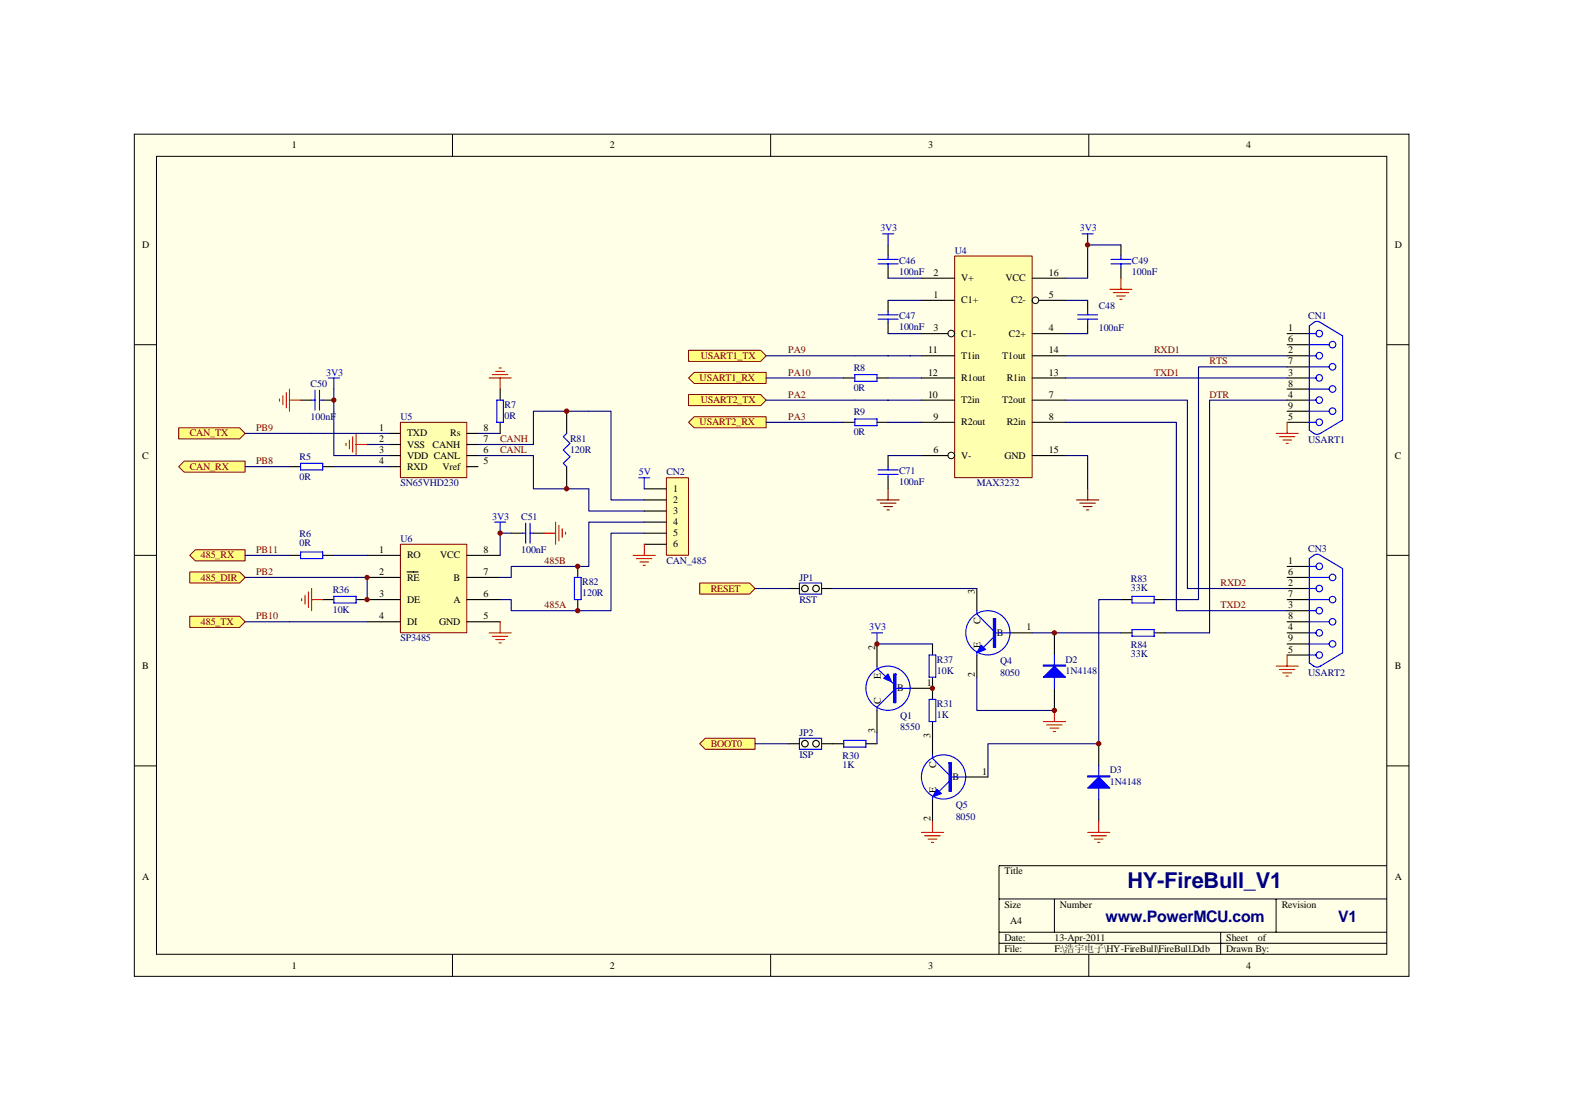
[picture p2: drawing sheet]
<svg xmlns="http://www.w3.org/2000/svg" width="297mm" height="210mm" viewBox="0 0 297 210" stroke-linecap="round" stroke-linejoin="round" font-family="sans-serif">
<path d="M25.4 25.4h241v159.1h-241z" fill="#ffffe8"/>
<g fill="none" stroke="#000" stroke-width=".19">
<path d="M25.4 25.4h241v159.1h-241zM29.6 29.5h232.6v150.9h-232.6zM85.6 25.4v4.1M145.7 25.4v4.1M205.9 25.4v4.1M25.4 65.2h4.2M262.2 65.2h4.2M25.4 105h4.2M262.2 105h4.2M25.4 144.8h4.2M262.2 144.8h4.2M188.9 169.9h73.3"/>
<path d="M188.9 176.2h73.3M188.9 178.3h73.3M199.4 169.9v6.3M230.8 176.2v4.2M241.3 169.9v6.3M262.2 163.6h-73.3v16.8M85.6 180.4v4.2M145.7 180.4v4.2M205.9 180.4v4.2"/>
</g>
<path d="M243.4 107.1h4.2M243.4 109.1h4.2M243.4 111.2h4.2M243.4 113.3h4.2M243.4 115.4h4.2M243.4 117.5h4.2M243.4 119.6h4.2M243.4 121.7h4.2M243.4 123.8h4.2" fill="none" stroke="#000" stroke-width=".21"/>
<g fill="none" stroke="#00f" stroke-width=".21">
<path d="M247.6 119.6h1.2M247.6 117.5h3.7M247.6 115.4h1.2M247.6 113.3h3.7M247.6 111.2h1.2M247.6 109.1h3.7M247.6 107.1h1.2M248.4 104.9l.6-.1 .6 .1M248.4 105l-.8 .6v19.7a2.26 2.26 0 0 0 1.4 .8l.6-.2M249.7 105l4.1 2.5v15.9l-4.1 2.5M247.6 123.8h1.2M247.6 121.7h3.7"/>
<circle cx="249.4" cy="107" r=".62"/>
<circle cx="249.4" cy="115.4" r=".62"/>
<circle cx="249.4" cy="111.2" r=".62"/>
<circle cx="249.4" cy="119.6" r=".62"/>
<circle cx="252" cy="109.1" r=".62"/>
<circle cx="252" cy="113.3" r=".62"/>
<circle cx="252" cy="117.5" r=".62"/>
<circle cx="249.4" cy="123.8" r=".62"/>
<circle cx="252" cy="121.7" r=".62"/>
</g>
<path d="M241.3 125.9h4.2M241.9 126.5h2.9M242.5 127.2h1.7M243.2 127.8h.4M243.4 123.8v2.1" fill="none" stroke="#f00" stroke-width=".21"/>
<g fill="#ffff80" stroke="#800000" stroke-width=".19">
<path d="M130.2 66.2h13.6l1.1 1-1.1 1.1h-13.6z" fill-rule="evenodd"/>
<path d="M130.2 71.4l1.1-1h13.6v2.1h-13.6z" fill-rule="evenodd"/>
</g>
<path d="M243.4 63.1h4.2M243.4 65.2h4.2M243.4 67.2h4.2M243.4 69.3h4.2M243.4 71.4h4.2M243.4 73.5h4.2M243.4 75.6h4.2M243.4 77.7h4.2M243.4 79.8h4.2" fill="none" stroke="#000" stroke-width=".21"/>
<g fill="none" stroke="#00f" stroke-width=".21">
<path d="M247.6 79.8h1.2M247.6 77.7h3.7M247.6 75.6h1.2M247.6 73.5h3.7M247.6 71.4h1.2M247.6 69.3h3.7M247.6 67.2h1.2M247.6 65.2h3.7M247.6 63.1h1.2M248.4 60.9l.6-.2 .6 .2M248.4 61l-.8 .6v19.7a2.2 2.2 0 0 0 1.4 .8l.6-.2M249.7 61l4.1 2.5v15.9l-4.1 2.5"/>
<circle cx="249.4" cy="71.4" r=".62"/>
<circle cx="249.4" cy="75.6" r=".62"/>
<circle cx="249.4" cy="67.2" r=".62"/>
<circle cx="249.4" cy="79.8" r=".62"/>
<circle cx="249.4" cy="63" r=".62"/>
<circle cx="252" cy="69.3" r=".62"/>
<circle cx="252" cy="73.5" r=".62"/>
<circle cx="252" cy="77.7" r=".62"/>
<circle cx="252" cy="65.1" r=".62"/>
</g>
<path d="M243.4 79.8v2.1M241.3 81.9h4.2M241.9 82.5h2.9M242.5 83.2h1.7M243.2 83.8h.4" fill="none" stroke="#f00" stroke-width=".21"/>
<g fill="#ffff80" stroke="#800000" stroke-width=".19">
<path d="M130.2 74.6h13.6l1.1 1-1.1 1.1h-13.6z" fill-rule="evenodd"/>
<path d="M130.2 79.8l1.1-1h13.6v2.1h-13.6z" fill-rule="evenodd"/>
</g>
<path d="M203.6 94.5h4.1M204.2 95.1h2.9M204.8 95.7h1.7M205.4 96.4h.5M205.7 92.4v2.1" fill="none" stroke="#800000" stroke-width=".21"/>
<path d="M180.5 48.4h14.7v41.9h-14.7z" fill="#ffffb0"/>
<path d="M180.5 48.4h14.7v41.9h-14.7z" fill="none" stroke="#800000" stroke-width=".19"/>
<g fill="none" stroke="#000" stroke-width=".21">
<path d="M167.9 46.3v2.1M167.9 50.5v2.1M167.9 56.8v2.1M174.2 56.8h6.3M174.2 52.6h6.3M195.2 52.6h6.3M196.4 56.8h5.1M205.7 56.8v2.1M211.9 46.3v2.1M211.9 50.5v2.1M159.5 79.8h2.1M159.5 71.4h2.1"/>
<path d="M165.8 79.8h2.1M165.8 71.4h2.1M167.9 61v2.1M174.2 79.8h6.3M174.2 67.2h6.3M174.2 71.4h6.3M174.2 75.6h6.3M174.2 63.1h5M195.2 79.8h6.3M195.2 67.2h6.3M195.2 71.4h6.3M195.2 75.6h6.3"/>
<path d="M195.2 63.1h6.3M205.7 61v2.1M167.9 86.1v2.1M167.9 90.3v2.1M174.2 86.1h5M195.2 86.1h6.3"/>
</g>
<g fill="none" stroke="#000" stroke-width=".19">
<circle cx="195.8" cy="56.8" r=".62"/>
<circle cx="179.9" cy="63" r=".62"/>
<circle cx="179.9" cy="86.1" r=".62"/>
</g>
<g fill="none" stroke="#00f" stroke-width=".21">
<path d="M166 59.5h3.8M166 49.9h3.8M166 49h3.8M166.9 44.2h2.1M167.9 44.2v2.1M167.9 48.4v.6M167.9 49.9v.6M167.9 58.9v.6M203.8 59.5h3.7M204.6 44.2h2.1M205.7 44.2v2.1M205.7 58.9v.6"/>
<path d="M210.1 49.9h3.7M210.1 49h3.7M211.9 48.4v.6M211.9 49.9v.6M161.6 70.8h4.2v1.3h-4.2zM161.6 79.2h4.2v1.3h-4.2zM166 60.3h3.8M167.9 60.3v.7M203.8 60.3h3.7M205.7 60.3v.7M166 88.8h3.8M166 89.7h3.8"/>
<path d="M167.9 88.2v.6M167.9 89.7v.6"/>
</g>
<path d="M165.8 94.5h4.2M166.5 95.1h2.9M167.1 95.7h1.7M167.7 96.4h.4M167.9 92.4v2.1" fill="none" stroke="#800000" stroke-width=".21"/>
<g fill="none" stroke="#000080" stroke-width=".21">
<path d="M167.9 52.6h6.3M167.9 56.8h6.3M201.5 56.8h4.2M211.9 46.3h-6.2v6.3h-4.2M144.9 67.2h29.3M144.9 71.4h14.6M144.9 75.6h29.3M144.9 79.8h14.6M167.9 63.1h6.3M167.9 71.4h6.3M167.9 79.8h6.3M201.5 75.6h23v35.6h18.9"/>
<path d="M201.5 79.8h20.9v35.6h21M201.5 67.2h41.9M201.5 63.1h4.2M201.5 71.4h41.9M167.9 86.1h6.3M201.5 86.1h4.2v6.3"/>
</g>
<path d="M209.8 54.7h4.2M210.5 55.3h2.9M211.1 55.9h1.7M211.7 56.6h.4M211.9 52.6v2.1" fill="none" stroke="#f00" stroke-width=".21"/>
<g fill="#ffffe8" stroke="#000" stroke-width=".21">
<circle cx="152.2" cy="111.2" r=".62"/>
<circle cx="154.3" cy="111.2" r=".62"/>
</g>
<path d="M151.1 110.2h4.2v2.1h-4.2z" fill="none" stroke="#00f" stroke-width=".21"/>
<path d="M149.1 111.2h2M155.3 111.2h2.1" fill="none" stroke="#000" stroke-width=".21"/>
<path d="M132.3 110.2h9.4l1.1 1-1.1 1.1h-9.4z" fill-rule="evenodd" fill="#ffff80" stroke="#800000" stroke-width=".19"/>
<g fill="none" stroke="#000" stroke-width=".21">
<path d="M184.7 111.2v4.2M191 119.6h4.2M199.4 119.6v4.2M211.9 119.6h2.1M211.9 113.3h2.1M218.2 119.6h2.1M218.2 113.3h2.1M176.3 121.7v2.1M176.3 128v4.2M176.3 136.4v6.3M184.7 123.8v4.2M199.4 130.1v4.2"/>
<path d="M157.4 140.6h2.1M163.7 140.6h2.1M176.3 151v4.2M182.6 146.9h4.2"/>
</g>
<g fill="none" stroke="#00f" stroke-width=".21">
<path d="M164.8 119.6h2.1M165.8 119.6v2.1M184.7 115.4v.7l3.1 3.1M187.8 119.6h3.2M214 112.7h4.2v1.3h-4.2zM214 119h4.2v1.2h-4.2zM159.5 139.9h4.2v1.3h-4.2zM175.7 132.2h1.2v4.2h-1.2zM175.7 123.8h1.2v4.2h-1.2zM184.7 123.4v.4M187.8 120.5l-1.9 1.8M199.4 123.8v6.3"/>
<path d="M176.3 142.7v.6l3.1 3.1M176.3 150.6v.4M179.4 147.7l-1.8 1.9M179.4 146.9h3.2"/>
<circle cx="186.8" cy="119.6" r="4.2"/>
<circle cx="178.4" cy="146.8" r="4.2"/>
</g>
<g fill="#00f" stroke="#00f" stroke-width=".21">
<path d="M185.5 121.9l.9 .9-1.7 .6z"/>
<path d="M197.3 128l2.1-2.1 2.1 2.1z"/>
<path d="M177.1 149.2l.9 .8-1.7 .6z"/>
<path d="M187.8 116.9h.5v5.4h-.5z" fill-rule="evenodd"/>
<path d="M197.3 125.7h4.2v.2h-4.2z" fill-rule="evenodd"/>
<path d="M179.4 144.1h.5v5.5h-.5z" fill-rule="evenodd"/>
</g>
<path d="M167.9 111.2h16.8M195.2 119.6h16.7M165.8 121.7h10.5M184.7 128v6.3h14.7" fill="none" stroke="#000080" stroke-width=".21"/>
<path d="M197.3 136.4h4.2M197.9 137h2.9M198.5 137.6h1.7M199.2 138.3h.4M199.4 134.3v2.1M174.2 157.3h4.2M174.8 158h3M175.5 158.6h1.6M176.1 159.2h.4M176.3 155.2v2.1" fill="none" stroke="#f00" stroke-width=".21"/>
<path d="M132.3 140.6l1-1.1h9.5v2.1h-9.5z" fill-rule="evenodd" fill="#ffff80" stroke="#800000" stroke-width=".19"/>
<path d="M165.8 138.5v2.1" fill="none" stroke="#000080" stroke-width=".21"/>
<g fill="#ffffe8" stroke="#000" stroke-width=".21">
<circle cx="152.2" cy="140.6" r=".62"/>
<circle cx="154.3" cy="140.6" r=".62"/>
</g>
<path d="M151.1 139.5h4.2v2.1h-4.2zM207.7 144.8v6.2" fill="none" stroke="#00f" stroke-width=".21"/>
<path d="M149.1 140.6h2M155.3 140.6h2.1M207.7 140.6v4.2M207.7 151v4.2" fill="none" stroke="#000" stroke-width=".21"/>
<path d="M142.8 111.2h6.3M157.4 111.2h10.5M211.9 113.3h-4.2v27.3h-20.9v6.3M142.8 140.6h6.3" fill="none" stroke="#000080" stroke-width=".21"/>
<g fill="#00f" stroke="#00f" stroke-width=".21">
<path d="M205.7 148.9l2-2 2.1 2z"/>
<path d="M205.7 146.6h4.1v.3h-4.1z" fill-rule="evenodd"/>
</g>
<path d="M205.7 157.3h4.1M206.3 158h2.9M206.9 158.6h1.7M207.5 159.2h.5M207.7 155.2v2.1" fill="none" stroke="#f00" stroke-width=".21"/>
<circle cx="205.6" cy="46.3" r=".41" fill="#800000" stroke="#800000" stroke-width=".19"/>
<path d="M75.7 79.8h12.6v10.5h-12.6z" fill="#ffffb0"/>
<path d="M75.7 79.8h12.6v10.5h-12.6z" fill="none" stroke="#800000" stroke-width=".19"/>
<path d="M73.6 81.9h2.1M73.6 84h2.1M73.6 86.1h2.1M73.6 88.2h2.1M88.3 81.9h2.1M88.3 84h2.1M88.3 86.1h2.1M88.3 88.2h2.1" fill="none" stroke="#000" stroke-width=".21"/>
<path d="M92.5 71.4h4.2M93.1 70.8h2.9M93.7 70.2h1.7M94.4 69.6h.4M94.6 71.4v2.1M65.4 83.8v.4M66.1 83.2v1.6M66.7 82.5v3M67.3 81.9v4.2M67.3 84h2.1" fill="none" stroke="#f00" stroke-width=".21"/>
<path d="M63.1 77.7v8.4h10.5M54.7 81.9h18.9M69.4 84h4.2" fill="none" stroke="#000080" stroke-width=".21"/>
<path d="M62.1 71.4h2.1M63.1 71.4v2.1" fill="none" stroke="#00f" stroke-width=".21"/>
<g fill="#ffff80" stroke="#800000" stroke-width=".19">
<path d="M33.8 80.9h11.5l1.1 1-1.1 1.1h-11.5z" fill-rule="evenodd"/>
<path d="M33.8 88.2l1-1.1h11.6v2.1h-11.6z" fill-rule="evenodd"/>
</g>
<path d="M56.8 75.6h2.1M61 75.6h2.1M94.6 73.5v2.1M94.6 79.8v2.1M107.1 77.7v4.2M54.7 88.2h2.1M61 88.2h2.1M107.1 88.2v4.2" fill="none" stroke="#000" stroke-width=".21"/>
<path d="M58.9 75.6h.7M59.6 73.7v3.8M60.4 75.6h.6M60.4 73.7v3.8M93.9 75.6h1.3v4.2h-1.3zM56.8 87.6h4.2v1.2h-4.2zM107.1 81.9l-.6 .6 1.3 1.3-1.3 1.2 1.3 1.3-1.3 1.3 .6 .6" fill="none" stroke="#00f" stroke-width=".21"/>
<path d="M63.1 73.5v4.2M46.4 81.9h8.3M46.4 88.2h8.3M63.1 88.2h10.5M90.4 81.9h4.2" fill="none" stroke="#000080" stroke-width=".21"/>
<path d="M52.8 75.4v.4M53.5 74.8v1.7M54.1 74.2v2.9M54.7 73.5v4.2M54.7 75.6h2.1" fill="none" stroke="#f00" stroke-width=".21"/>
<path d="M126 90.3h4.2v14.6h-4.2z" fill="#ffffb0"/>
<path d="M126 90.3h4.2v14.6h-4.2z" fill="none" stroke="#800000" stroke-width=".19"/>
<path d="M121.8 92.4h4.2M121.8 94.5h4.2M121.8 96.6h4.2M121.8 98.7h4.2M121.8 100.8h4.2M121.8 102.9h4.2" fill="none" stroke="#000" stroke-width=".21"/>
<path d="M120.8 90.3h2.1M121.8 90.3v2.1" fill="none" stroke="#00f" stroke-width=".21"/>
<path d="M119.7 105h4.2M120.4 105.6h2.9M121 106.2h1.7M121.6 106.8h.4M121.8 102.9v2.1" fill="none" stroke="#f00" stroke-width=".21"/>
<path d="M111.3 77.7h-10.4v6.3h-10.5M90.4 86.1h10.5v6.3h10.4" fill="none" stroke="#000080" stroke-width=".21"/>
<path d="M75.7 102.9h12.6v16.7h-12.6z" fill="#ffffb0"/>
<path d="M75.7 102.9h12.6v16.7h-12.6z" fill="none" stroke="#800000" stroke-width=".19"/>
<path d="M69.4 105h6.3M69.4 113.3h6.3M69.4 117.5h6.3M69.4 109.1h6.3M77 108.1h2.1M88.3 105h6.3M88.3 113.3h6.3M88.3 117.5h6.3M88.3 109.1h6.3" fill="none" stroke="#000" stroke-width=".21"/>
<path d="M93.5 98.7h2.1M94.6 98.7v2.1" fill="none" stroke="#00f" stroke-width=".21"/>
<path d="M92.5 119.6h4.2M94.6 117.5v2.1M93.1 120.2h2.9M93.7 120.9h1.7M94.4 121.5h.4" fill="none" stroke="#f00" stroke-width=".21"/>
<path d="M54.7 117.5h14.7" fill="none" stroke="#000080" stroke-width=".21"/>
<g fill="#ffff80" stroke="#800000" stroke-width=".19">
<path d="M35.9 105l1-1.1h9.5v2.1h-9.5z" fill-rule="evenodd"/>
<path d="M35.9 116.5h9.4l1.1 1-1.1 1.1h-9.4z" fill-rule="evenodd"/>
</g>
<path d="M54.7 109.1h14.7v4.2" fill="none" stroke="#000080" stroke-width=".21"/>
<path d="M61 113.3h2.1M67.3 113.3h2.1" fill="none" stroke="#000" stroke-width=".21"/>
<path d="M63.1 112.7h4.2v1.3h-4.2z" fill="none" stroke="#00f" stroke-width=".21"/>
<path d="M57 113.1v.4M57.7 112.5v1.7M58.3 111.9v2.9M58.9 111.2v4.2M58.9 113.3h2.1" fill="none" stroke="#f00" stroke-width=".21"/>
<path d="M35.9 108.1h9.4l1.1 1-1.1 1.1h-9.4z" fill-rule="evenodd" fill="#ffff80" stroke="#800000" stroke-width=".19"/>
<path d="M111.3 77.7h4.2v16.8h6.3M243.4 69.3h-16.8v44h-6.3M243.4 75.6h-14.7v44h-8.4M111.3 92.4v4.2h10.5M121.8 98.7h-10.5v8.4h-14.6v2h-2.1M46.4 105h8.3M46.4 109.1h8.3M46.4 117.5h8.3M63.1 105h6.3M96.7 100.8h-2.1v4.2M121.8 100.8h-6.3v14.6h-18.8v-2.1h-2.1" fill="none" stroke="#000080" stroke-width=".21"/>
<path d="M54.7 105h2.1M61 105h2.1M96.7 100.8h2.1M100.9 100.8h2.1M109.2 107.1v2M109.2 113.3v2.1M165.8 121.7v4.2M165.8 134.3v4.2M172.1 130.1h4.2" fill="none" stroke="#000" stroke-width=".21"/>
<g fill="none" stroke="#00f" stroke-width=".21">
<path d="M99.4 98.9v3.8M100.2 98.9v3.8M56.8 104.3h4.2v1.3h-4.2zM98.8 100.8h.6M100.2 100.8h.7M108.6 109.1h1.3v4.2h-1.3zM165.8 125.9v.4l3.2 3M169 130.5l-3.2 3.1v.7M169.4 130.1h2.9"/>
<circle cx="167.9" cy="130.1" r="4.2"/>
</g>
<path d="M105 98.7v4.2M105.7 99.3v2.9M106.3 99.9v1.7M103 100.8h2M106.9 100.6v.4" fill="none" stroke="#f00" stroke-width=".21"/>
<g fill="#800000" stroke="#800000" stroke-width=".19">
<circle cx="107.1" cy="92.4" r=".41"/>
<circle cx="107.1" cy="77.7" r=".42"/>
<circle cx="63.1" cy="75.6" r=".41"/>
<circle cx="69.4" cy="109.1" r=".4"/>
<circle cx="94.6" cy="100.8" r=".41"/>
<circle cx="109.2" cy="115.4" r=".41"/>
<circle cx="109.2" cy="107" r=".41"/>
<circle cx="69.4" cy="113.3" r=".4"/>
<circle cx="199.4" cy="134.3" r=".42"/>
<circle cx="199.4" cy="119.6" r=".41"/>
<circle cx="207.7" cy="140.6" r=".42"/>
<circle cx="165.8" cy="121.7" r=".4"/>
<circle cx="176.3" cy="130.1" r=".41"/>
</g>
<g fill="#00f" stroke="#00f" stroke-width=".21">
<path d="M167.9 127.4l.6 1.4-1.4-.6z"/>
<path d="M169 127.4v5.4h.4v-5.4z" fill-rule="evenodd"/>
</g>
<text font-size="4.1" fill="#000080" x="213.2" y="167.8">HY-FireBull_V1</text>
<g font-size="3" fill="#000080">
<text x="209" y="174.3">www.PowerMCU.com</text>
<text x="253" y="174.3">V1</text>
</g>
<g font-size="1.9">
<text x="55.2" y="28">1</text>
<text x="115.3" y="28">2</text>
<text x="175.5" y="28">3</text>
<text x="235.6" y="28">4</text>
<text x="26.9" y="46.9">D</text>
<text x="263.7" y="46.9">D</text>
<text x="176.5" y="52.1">2</text>
<text x="181.8" y="53.2">V+</text>
<text x="190.1" y="53.2">VCC</text>
<text x="198.3" y="52.1">16</text>
<text x="176.5" y="56.3">1</text>
<text x="181.8" y="57.4">C1+</text>
<text x="191.2" y="57.4">C2-</text>
<text x="198.3" y="56.3">5</text>
<text x="176.5" y="62.6">3</text>
<text x="181.8" y="63.6">C1-</text>
<text x="190.8" y="63.6">C2+</text>
<text x="198.3" y="62.6">4</text>
<text x="243.6" y="62.6">1</text>
<text x="243.6" y="64.7">6</text>
<text x="175.5" y="66.8">11</text>
<text x="175.5" y="71">12</text>
<text x="181.8" y="67.8">T1in</text>
<text x="189.5" y="67.8">T1out</text>
<text x="198.3" y="66.8">14</text>
<text x="198.3" y="71">13</text>
<text x="243.6" y="66.8">2</text>
<text x="243.6" y="68.9">7</text>
<text x="243.6" y="71">3</text>
<text x="175.5" y="75.2">10</text>
<text x="181.8" y="72">R1out</text>
<text x="181.8" y="76.2">T2in</text>
<text x="189.5" y="76.2">T2out</text>
<text x="190.3" y="72">R1in</text>
<text x="198.3" y="75.2">7</text>
<text x="243.6" y="73.1">8</text>
<text x="243.6" y="75.2">4</text>
<text x="243.6" y="77.3">9</text>
<text x="71.7" y="81.4">1</text>
<text x="71.7" y="83.5">2</text>
<text x="77" y="82.5">TXD</text>
<text x="85.1" y="82.5">Rs</text>
<text x="91.4" y="81.4">8</text>
<text x="91.4" y="83.5">7</text>
<text x="176.5" y="79.4">9</text>
<text x="181.8" y="80.4">R2out</text>
<text x="190.3" y="80.4">R2in</text>
<text x="198.3" y="79.4">8</text>
<text x="243.6" y="79.4">5</text>
<text x="26.9" y="86.7">C</text>
<text x="71.7" y="85.6">3</text>
<text x="71.7" y="87.7">4</text>
<text x="77" y="84.6">VSS</text>
<text x="77" y="86.7">VDD CANL</text>
<text x="77" y="88.8">RXD</text>
<text x="81.8" y="84.6">CANH</text>
<text x="83.7" y="88.8">Vref</text>
<text x="91.4" y="85.6">6</text>
<text x="91.4" y="87.7">5</text>
<text x="176.5" y="85.6">6</text>
<text x="181.8" y="86.7">V-</text>
<text x="189.9" y="86.7">GND</text>
<text x="198.3" y="85.6">15</text>
<text x="263.7" y="86.7">C</text>
<text x="127.3" y="93">1</text>
<text x="127.3" y="95.1">2</text>
<text x="127.3" y="97.2">3</text>
<text x="127.3" y="99.3">4</text>
<text x="127.3" y="101.3">5</text>
<text x="71.7" y="104.5">1</text>
<text x="77" y="105.5">RO</text>
<text x="83.2" y="105.5">VCC</text>
<text x="91.4" y="104.5">8</text>
<text x="127.3" y="103.4">6</text>
<text x="243.6" y="106.6">1</text>
<text x="71.7" y="112.9">3</text>
<text x="71.7" y="108.7">2</text>
<text x="77" y="113.9">DE</text>
<text x="77" y="109.7">RE</text>
<text x="85.8" y="113.9">A</text>
<text x="85.8" y="109.7">B</text>
<text x="91.4" y="112.9">6</text>
<text x="91.4" y="108.7">7</text>
<text x="184.3" y="112.3" transform="rotate(-90 184.3 112.3)">3</text>
<text x="243.6" y="108.7">6</text>
<text x="243.6" y="110.8">2</text>
<text x="243.6" y="112.9">7</text>
<text x="71.7" y="117.1">4</text>
<text x="77" y="118.1">DI</text>
<text x="83" y="118.1">GND</text>
<text x="91.4" y="117.1">5</text>
<text x="185.4" y="117.9" transform="rotate(-90 185.4 117.9)">C</text>
<text x="194.1" y="119.1">1</text>
<text x="243.6" y="115">3</text>
<text x="243.6" y="117.1">8</text>
<text x="243.6" y="119.1">4</text>
<text x="165.5" y="122.8" transform="rotate(-90 165.5 122.8)">2</text>
<text x="185.4" y="122.6" transform="rotate(-90 185.4 122.6)">E</text>
<text x="188.5" y="120.2">B</text>
<text x="243.6" y="121.2">9</text>
<text x="243.6" y="123.3">5</text>
<text x="26.9" y="126.5">B</text>
<text x="166.5" y="128.4" transform="rotate(-90 166.5 128.4)">E</text>
<text x="169.6" y="130.7">B</text>
<text x="175.3" y="129.6">1</text>
<text x="184.3" y="128" transform="rotate(-90 184.3 128)">2</text>
<text x="263.7" y="126.5">B</text>
<text x="166.5" y="133" transform="rotate(-90 166.5 133)">C</text>
<text x="165.5" y="138.5" transform="rotate(-90 165.5 138.5)">3</text>
<text x="176" y="139.5" transform="rotate(-90 176 139.5)">3</text>
<text x="177" y="149.8" transform="rotate(-90 177 149.8)">E</text>
<text x="177" y="145.2" transform="rotate(-90 177 145.2)">C</text>
<text x="180.1" y="147.4">B</text>
<text x="185.7" y="146.4">1</text>
<text x="176" y="155.2" transform="rotate(-90 176 155.2)">2</text>
<text x="26.9" y="166.3">A</text>
<text x="189.9" y="165.2">Title</text>
<text x="263.7" y="166.3">A</text>
<text x="189.9" y="171.5">Size</text>
<text x="200.4" y="171.5">Number</text>
<text x="242.3" y="171.5">Revision</text>
<text x="189.9" y="177.8">Date:</text>
<text x="189.9" y="179.9">File:</text>
<text x="191" y="174.7">A4</text>
<text x="199.4" y="179.9">F:\浩宇电子\HY-FireBull\FireBull.Ddb</text>
<text x="199.4" y="177.8">13-Apr-2011</text>
<text x="231.9" y="179.9">Drawn By:</text>
<text x="231.9" y="177.8">Sheet</text>
<text x="237.8" y="177.8">of</text>
<text x="55.2" y="183">1</text>
<text x="115.3" y="183">2</text>
<text x="175.5" y="183">3</text>
<text x="235.6" y="183">4</text>
</g>
<g font-size="1.9" fill="#00f">
<text x="166.5" y="43.7">3V3</text>
<text x="204.2" y="43.7">3V3</text>
<text x="61.7" y="71">3V3</text>
<text x="120.8" y="89.8">5V</text>
<text x="93.1" y="98.2">3V3</text>
<text x="164.4" y="119.1">3V3</text>
</g>
<g font-size="1.9" fill="#000080">
<text x="180.5" y="47.9">U4</text>
<text x="170" y="49.8">C46</text>
<text x="170" y="51.9">100nF</text>
<text x="214" y="49.8">C49</text>
<text x="214" y="51.9">100nF</text>
<text x="207.7" y="58.4">C48</text>
<text x="170" y="60.3">C47</text>
<text x="170" y="62.4">100nF</text>
<text x="207.7" y="62.6">100nF</text>
<text x="247.4" y="60.3">CN1</text>
<text x="161.4" y="70.1">R8</text>
<text x="58.7" y="73.1">C50</text>
<text x="95.4" y="77">R7</text>
<text x="161.4" y="73.9">0R</text>
<text x="58.7" y="79.4">100nF</text>
<text x="75.7" y="79.4">U5</text>
<text x="95.4" y="79.1">0R</text>
<text x="107.8" y="83.5">R81</text>
<text x="161.4" y="78.5">R9</text>
<text x="161.4" y="82.3">0R</text>
<text x="247.4" y="83.8">USART1</text>
<text x="56.6" y="86.9">R5</text>
<text x="107.8" y="85.6">120R</text>
<text x="126" y="89.8">CN2</text>
<text x="170" y="89.6">C71</text>
<text x="56.6" y="90.7">0R</text>
<text x="75.7" y="91.9">SN65VHD230</text>
<text x="170" y="91.7">100nF</text>
<text x="184.7" y="91.9">MAX3232</text>
<text x="56.6" y="101.6">R6</text>
<text x="98.5" y="98.2">C51</text>
<text x="56.6" y="103.2">0R</text>
<text x="75.7" y="102.4">U6</text>
<text x="98.5" y="104.5">100nF</text>
<text x="126" y="106.6">CAN_485</text>
<text x="247.4" y="104.3">CN3</text>
<text x="62.9" y="112">R36</text>
<text x="110.1" y="110.6">R82</text>
<text x="110.1" y="112.7">120R</text>
<text x="151.1" y="109.7">JP1</text>
<text x="151.1" y="113.9">RST</text>
<text x="213.8" y="109.9">R83</text>
<text x="213.8" y="111.6">33K</text>
<text x="62.9" y="115.8">10K</text>
<text x="75.7" y="121.2">SP3485</text>
<text x="177.1" y="125.2">R37</text>
<text x="189.1" y="125.4">Q4</text>
<text x="201.5" y="125.2">D2</text>
<text x="213.8" y="122.5">R84</text>
<text x="213.8" y="124.2">33K</text>
<text x="177.1" y="127.3">10K</text>
<text x="189.1" y="127.7">8050</text>
<text x="201.5" y="127.3">1N4148</text>
<text x="247.4" y="127.7">USART2</text>
<text x="170.2" y="135.9">Q1</text>
<text x="177.1" y="133.6">R31</text>
<text x="177.1" y="135.7">1K</text>
<text x="151.1" y="139.1">JP2</text>
<text x="151.1" y="143.3">ISP</text>
<text x="159.3" y="143.4">R30</text>
<text x="170.2" y="138">8550</text>
<text x="159.3" y="145.1">1K</text>
<text x="209.8" y="146.2">D3</text>
<text x="209.8" y="148.3">1N4148</text>
<text x="180.7" y="152.7">Q5</text>
<text x="180.7" y="155">8050</text>
</g>
<g font-size="1.9" fill="#800000">
<text x="132.5" y="67.8">USART1_TX</text>
<text x="149.1" y="66.8">PA9</text>
<text x="149.1" y="71">PA10</text>
<text x="218.2" y="66.8">RXD1</text>
<text x="218.2" y="71">TXD1</text>
<text x="228.7" y="68.9">RTS</text>
<text x="132.3" y="72">USART1_RX</text>
<text x="132.5" y="76.2">USART2_TX</text>
<text x="149.1" y="75.2">PA2</text>
<text x="228.7" y="75.2">DTR</text>
<text x="35.9" y="82.5">CAN_TX</text>
<text x="48.4" y="81.4">PB9</text>
<text x="94.6" y="83.5">CANH</text>
<text x="132.3" y="80.4">USART2_RX</text>
<text x="149.1" y="79.4">PA3</text>
<text x="35.9" y="88.8">CAN_RX</text>
<text x="48.4" y="87.7">PB8</text>
<text x="94.6" y="85.6">CANL</text>
<text x="38" y="105.5">485_RX</text>
<text x="48.4" y="104.5">PB11</text>
<text x="103" y="106.6">485B</text>
<text x="38" y="109.7">485_DIR</text>
<text x="48.4" y="108.7">PB2</text>
<text x="134.4" y="111.8">RESET</text>
<text x="230.8" y="110.8">RXD2</text>
<text x="38" y="118.1">485_TX</text>
<text x="48.4" y="117.1">PB10</text>
<text x="103" y="115">485A</text>
<text x="230.8" y="115">TXD2</text>
<text x="134.4" y="141.2">BOOT0</text>
</g>
</svg>
